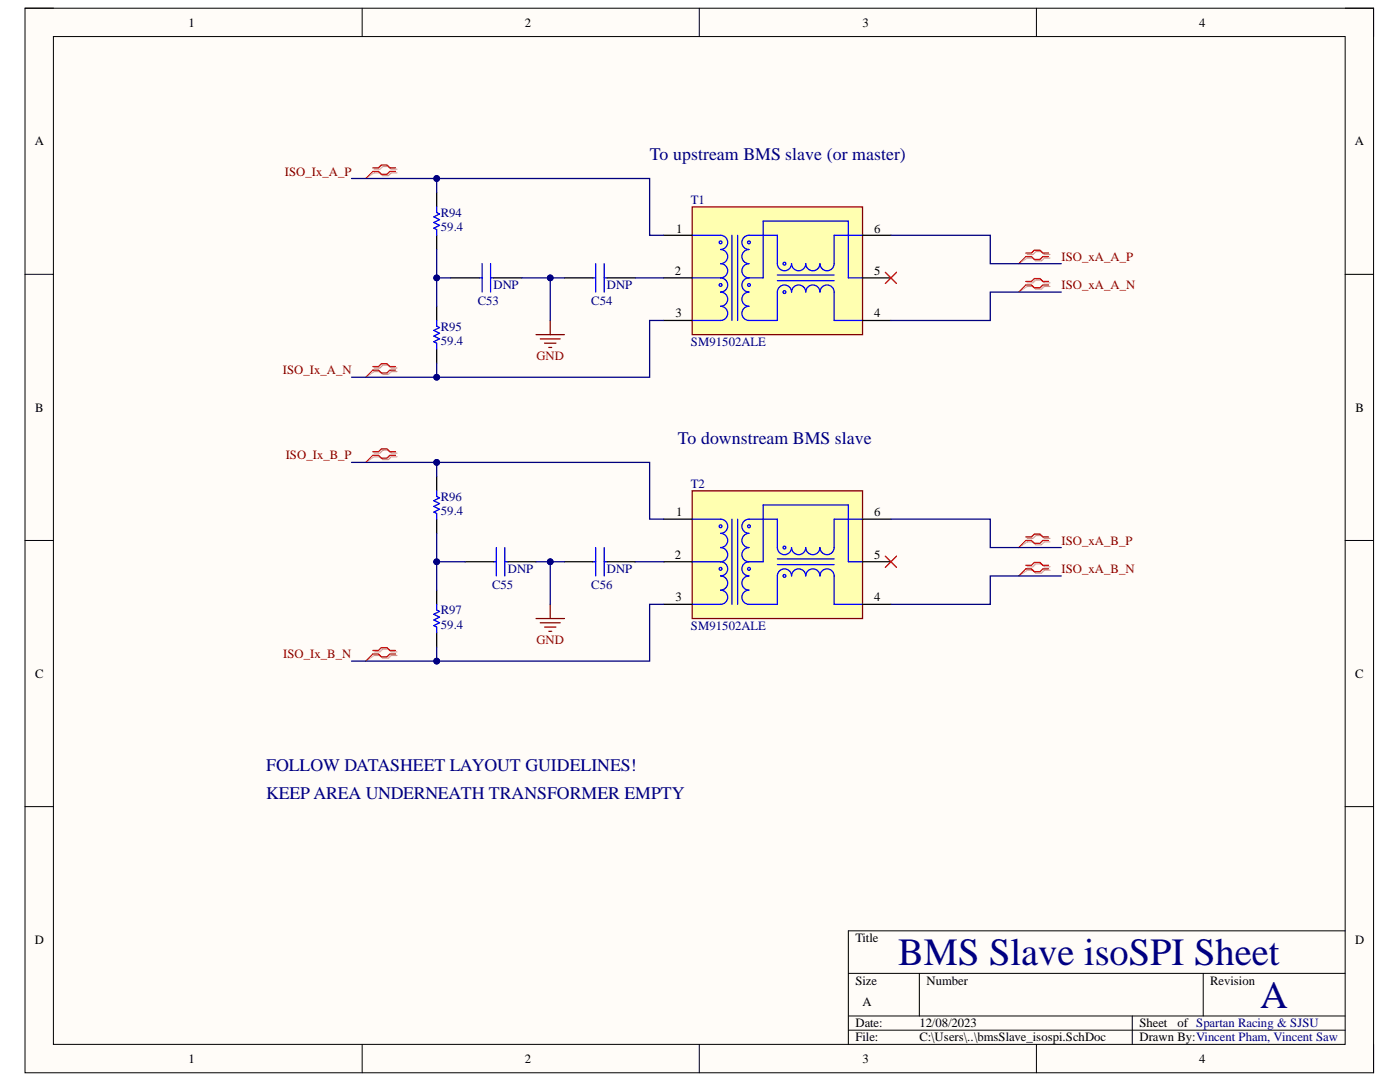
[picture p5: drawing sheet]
<svg xmlns="http://www.w3.org/2000/svg" width="279mm" height="216mm" viewBox="0 0 279 216" stroke-linecap="round" stroke-linejoin="round" font-family="sans-serif">
<path d="M5 1.6h269.1v212.5h-269.1z" fill-rule="evenodd" fill="#fffcf8"/>
<path d="M5 1.6h269.1v212.5h-269.1z" fill="none" stroke="#000" stroke-width=".2"/>
<path d="M10.7 7.3h257.8v201.1h-257.8z" fill-rule="evenodd" fill="#fffcf8"/>
<g fill="none" stroke="#000" stroke-width=".2">
<path d="M5 1.6h5.7M10.7 7.3h257.8v201.1h-257.8zM72.3 1.6v5.7M139.6 1.6v5.7M206.8 1.6v5.7M268.5 1.6h5.6v5.7M5 54.7h5.7M268.5 54.7h5.6M5 107.8h5.7M268.5 107.8h5.6M5 161h5.7M268.5 161h5.6"/>
<path d="M169.3 194.2h99.2M183.5 194.2v8.5M240.1 194.2v8.5M268.5 185.7h-99.2v22.7M72.3 208.4v5.7M139.6 208.4v5.7M169.3 202.7h99.2M169.3 205.6h99.2M206.8 208.4v5.7M226 202.7v5.7M274.1 208.4v5.7"/>
</g>
<path d="M176.7 54.3l2.2 2.3M178.9 54.3l-2.2 2.3" fill="none" stroke="#f00" stroke-width=".2"/>
<path d="M107 66.8h5.6M107.8 67.6h4M108.7 68.5h2.2M109.5 69.3h.6M109.8 63.9v2.9" fill="none" stroke="#800000" stroke-width=".25"/>
<path d="M138.1 41.3h34v25.5h-34z" fill-rule="evenodd" fill="#ffffb0"/>
<path d="M138.1 41.3h34v25.5h-34zM107 123.4h5.6M107.8 124.3h4M108.7 125.1h2.2M109.5 126h.6M109.8 120.6v2.8" fill="none" stroke="#800000" stroke-width=".25"/>
<g fill="none" stroke="#00f" stroke-width=".25">
<path d="M138.1 47h5.7a1.42 1.42 0 0 1 1.4 1.4 1.42 1.42 0 0 1-1.4 1.4 1.41 1.41 0 0 1 1.4 1.4 1.41 1.41 0 0 1-1.4 1.4 1.42 1.42 0 0 1 1.4 1.4 1.42 1.42 0 0 1-1.4 1.4M138.1 55.4h5.7M143.8 55.4a1.42 1.42 0 0 1 1.4 1.5 1.42 1.42 0 0 1-1.4 1.4 1.42 1.42 0 0 1 1.4 1.4 1.42 1.42 0 0 1-1.4 1.4 1.42 1.42 0 0 1 1.4 1.4 1.42 1.42 0 0 1-1.4 1.4h-5.7M146.1 47v16.9M147.2 47v16.9M149.5 55.4a1.42 1.42 0 0 0-1.4 1.5 1.42 1.42 0 0 0 1.4 1.4 1.42 1.42 0 0 0-1.4 1.4 1.42 1.42 0 0 0 1.4 1.4 1.42 1.42 0 0 0-1.4 1.4 1.42 1.42 0 0 0 1.4 1.4h5.6v-5.6a1.42 1.42 0 0 1 1.5-1.4 1.42 1.42 0 0 1 1.4 1.4 1.42 1.42 0 0 1 1.4-1.4 1.42 1.42 0 0 1 1.4 1.4 1.42 1.42 0 0 1 1.4-1.4 1.42 1.42 0 0 1 1.4 1.4 1.41 1.41 0 0 1 1.5-1.4 1.41 1.41 0 0 1 1.4 1.4v5.6h5.6M149.5 55.4h2.8v-11.3h17v11.3h2.8M155.1 54.9h11.4M155.1 56h11.4M172.1 47h-5.6v5.6a1.41 1.41 0 0 1-1.4 1.4 1.41 1.41 0 0 1-1.5-1.4 1.42 1.42 0 0 1-1.4 1.4 1.42 1.42 0 0 1-1.4-1.4 1.42 1.42 0 0 1-1.4 1.4 1.42 1.42 0 0 1-1.4-1.4 1.42 1.42 0 0 1-1.4 1.4 1.42 1.42 0 0 1-1.5-1.4v-5.6h-5.6a1.42 1.42 0 0 0-1.4 1.4 1.42 1.42 0 0 0 1.4 1.4 1.41 1.41 0 0 0-1.4 1.4 1.41 1.41 0 0 0 1.4 1.4 1.42 1.42 0 0 0-1.4 1.4 1.42 1.42 0 0 0 1.4 1.4"/>
<circle cx="143.8" cy="48.4" r=".28"/>
<circle cx="143.8" cy="56.9" r=".28"/>
<circle cx="149.5" cy="48.4" r=".28"/>
<circle cx="149.5" cy="56.9" r=".28"/>
<circle cx="156.6" cy="52.6" r=".28"/>
<circle cx="156.6" cy="58.3" r=".29"/>
</g>
<path d="M132.5 47h5.6M132.5 55.4h5.6M172.1 47h5.7M172.1 55.4h5.7M132.5 63.9h5.6M172.1 63.9h5.7" fill="none" stroke="#000" stroke-width=".25"/>
<path d="M176.7 54.3l2.2 2.3M178.9 54.3l-2.2 2.3M176.7 111l2.2 2.2M178.9 111l-2.2 2.2" fill="none" stroke="#f00" stroke-width=".2"/>
<path d="M138.1 97.9h34v25.5h-34z" fill-rule="evenodd" fill="#ffffb0"/>
<path d="M138.1 97.9h34v25.5h-34z" fill="none" stroke="#800000" stroke-width=".25"/>
<g fill="none" stroke="#00f" stroke-width=".25">
<path d="M87.1 41.3v1.1l.6 .3-1.1 .6 1.1 .5-1.1 .6 1.1 .6-1.1 .5 .5 .3v1.2M95.6 55.4h.6M96.2 52.6v5.7M97.9 52.6v5.7M97.9 55.4h.6M118.3 55.4h.6M118.9 52.6v5.7M120.6 55.4h.5M120.6 52.6v5.7M87.1 63.9v1.2l.6 .3-1.1 .5 1.1 .6-1.1 .6 1.1 .5-1.1 .6 .5 .3v1.1M87.1 97.9v1.2l.6 .2-1.1 .6 1.1 .6-1.1 .5 1.1 .6-1.1 .6 .5 .3v1.1M98.5 112.1h.5"/>
<path d="M99 109.3v5.6M100.7 112.1h.6M100.7 109.3v5.6M118.3 112.1h.6M118.9 109.3v5.6M120.6 112.1h.5M120.6 109.3v5.6M138.1 103.6h5.7a1.42 1.42 0 0 1 1.4 1.4 1.42 1.42 0 0 1-1.4 1.4 1.42 1.42 0 0 1 1.4 1.4 1.42 1.42 0 0 1-1.4 1.5 1.42 1.42 0 0 1 1.4 1.4 1.42 1.42 0 0 1-1.4 1.4M138.1 112.1h5.7M143.8 112.1a1.41 1.41 0 0 1 1.4 1.4 1.41 1.41 0 0 1-1.4 1.4 1.42 1.42 0 0 1 1.4 1.4 1.42 1.42 0 0 1-1.4 1.5 1.42 1.42 0 0 1 1.4 1.4 1.42 1.42 0 0 1-1.4 1.4h-5.7M146.1 103.6v17M147.2 103.6v17"/>
<path d="M149.5 112.1a1.41 1.41 0 0 0-1.4 1.4 1.41 1.41 0 0 0 1.4 1.4 1.42 1.42 0 0 0-1.4 1.4 1.42 1.42 0 0 0 1.4 1.5 1.42 1.42 0 0 0-1.4 1.4 1.42 1.42 0 0 0 1.4 1.4h5.6v-5.7a1.42 1.42 0 0 1 1.5-1.4 1.42 1.42 0 0 1 1.4 1.4 1.42 1.42 0 0 1 1.4-1.4 1.42 1.42 0 0 1 1.4 1.4 1.42 1.42 0 0 1 1.4-1.4 1.42 1.42 0 0 1 1.4 1.4 1.41 1.41 0 0 1 1.5-1.4 1.41 1.41 0 0 1 1.4 1.4v5.7h5.6M149.5 112.1h2.8v-11.3h17v11.3h2.8M155.1 111.5h11.4M155.1 112.7h11.4M172.1 103.6h-5.6v5.7a1.41 1.41 0 0 1-1.4 1.4 1.41 1.41 0 0 1-1.5-1.4 1.42 1.42 0 0 1-1.4 1.4 1.42 1.42 0 0 1-1.4-1.4 1.42 1.42 0 0 1-1.4 1.4 1.42 1.42 0 0 1-1.4-1.4 1.42 1.42 0 0 1-1.4 1.4 1.42 1.42 0 0 1-1.5-1.4v-5.7h-5.6a1.42 1.42 0 0 0-1.4 1.4 1.42 1.42 0 0 0 1.4 1.4 1.42 1.42 0 0 0-1.4 1.4 1.42 1.42 0 0 0 1.4 1.5 1.42 1.42 0 0 0-1.4 1.4 1.42 1.42 0 0 0 1.4 1.4M87.1 120.6v1.1l.6 .3-1.1 .6 1.1 .5-1.1 .6 1.1 .6-1.1 .5 .5 .3v1.2"/>
<circle cx="143.8" cy="113.5" r=".28"/>
<circle cx="143.8" cy="105" r=".28"/>
<circle cx="149.5" cy="113.5" r=".28"/>
<circle cx="149.5" cy="105" r=".28"/>
<circle cx="156.6" cy="109.3" r=".28"/>
<circle cx="156.6" cy="114.9" r=".28"/>
</g>
<g fill="none" stroke="#000" stroke-width=".25">
<path d="M87.1 38.5v2.8M87.1 47v2.8M90 55.4h5.6M98.5 55.4h5.6M112.6 55.4h5.7M121.1 55.4h5.7M87.1 61.1v2.8M87.1 69.6v2.8M87.1 95.1v2.8M87.1 103.6v2.8M87.1 117.8v2.8M92.8 112.1h5.7"/>
<path d="M101.3 112.1h5.7M112.6 112.1h5.7M121.1 112.1h5.7M132.5 103.6h5.6M132.5 112.1h5.6M172.1 103.6h5.7M172.1 112.1h5.7M87.1 126.3v2.8M132.5 120.6h5.6M172.1 120.6h5.7"/>
</g>
<path d="M74.4 34.2l-1.4 1.4M204.7 56.9l-1.4 1.4M204.7 51.2l-1.4 1.4M74.4 73.9l-1.4 1.4M74.4 90.8l-1.4 1.5M176.7 111l2.2 2.2M178.9 111l-2.2 2.2M204.7 107.8l-1.4 1.5M204.7 113.5l-1.4 1.4M74.4 130.5l-1.4 1.4" fill="none" stroke="#f00" stroke-width=".2"/>
<g fill="none" stroke="#d0a19e" stroke-width=".25">
<path d="M74.7 33.8h1.1l.6-.6h1.1l.6 .6h1.1M74.7 34.5h1.1l.6 .6h1.1l.6-.6h1.1M205 56.4h1.1l.6-.5h1.1l.6 .5h1.1M205 57.2h1.1l.6 .5h1.1l.6-.5h1.1M205 50.8h1.1l.6-.6h1.1l.6 .6h1.1M205 51.5h1.1l.6 .5h1.1l.6-.5h1.1M74.7 73.4h1.1l.6-.5h1.1l.6 .5h1.1M74.7 74.1h1.1l.6 .6h1.1l.6-.6h1.1M74.7 90.4h1.1l.6-.5h1.1l.6 .5h1.1M74.7 91.1h1.1l.6 .6h1.1l.6-.6h1.1M205 107.4h1.1l.6-.5h1.1l.6 .5h1.1M205 108.1h1.1l.6 .6h1.1l.6-.6h1.1"/>
<path d="M205 113.1h1.1l.6-.6h1.1l.6 .6h1.1M205 113.8h1.1l.6 .6h1.1l.6-.6h1.1M74.7 130.1h1.1l.6-.6h1.1l.6 .6h1.1M74.7 130.8h1.1l.6 .6h1.1l.6-.6h1.1"/>
</g>
<path d="M74.7 34.5l-1.7 1.1M205 57.2l-1.7 1.1M205 51.5l-1.7 1.1M74.7 74.1l-1.7 1.2M74.7 91.1l-1.7 1.2M205 108.1l-1.7 1.2M205 113.8l-1.7 1.1M74.7 130.8l-1.7 1.1" fill="none" stroke="#d0a19e" stroke-width=".2"/>
<g fill="none" stroke="#f00" stroke-width=".25">
<path d="M74.4 33.5h1.1l.6-.6h1.1l.6 .6h1.1M74.4 34.2h1.1l.6 .6h1.1l.6-.6h1.1M204.7 56.2h1.1l.6-.6h1.1l.6 .6h1.2M204.7 56.9h1.1l.6 .5h1.1l.6-.5h1.2M204.7 50.5h1.1l.6-.6h1.1l.6 .6h1.2M204.7 51.2h1.1l.6 .6h1.1l.6-.6h1.2M74.4 73.1h1.1l.6-.5h1.1l.6 .5h1.1M74.4 73.9h1.1l.6 .5h1.1l.6-.5h1.1M74.4 90.1h1.1l.6-.5h1.1l.6 .5h1.1M74.4 90.8h1.1l.6 .6h1.1l.6-.6h1.1M204.7 107.1h1.1l.6-.5h1.1l.6 .5h1.2M204.7 107.8h1.1l.6 .6h1.1l.6-.6h1.2"/>
<path d="M204.7 112.8h1.1l.6-.6h1.1l.6 .6h1.2M204.7 113.5h1.1l.6 .6h1.1l.6-.6h1.2M74.4 129.8h1.1l.6-.6h1.1l.6 .6h1.1M74.4 130.5h1.1l.6 .6h1.1l.6-.6h1.1"/>
</g>
<path d="M132.5 63.9h-2.9v11.4h-42.5v-2.9" fill="none" stroke="#000080" stroke-width=".25"/>
<circle cx="87.1" cy="75.3" r=".57" fill="#000080"/>
<circle cx="87.1" cy="75.3" r=".57" fill="none" stroke="#000080" stroke-width=".2"/>
<path d="M87.1 38.5v-2.9h42.5v11.4h2.9" fill="none" stroke="#000080" stroke-width=".25"/>
<circle cx="87.1" cy="35.6" r=".57" fill="#000080"/>
<circle cx="87.1" cy="35.6" r=".57" fill="none" stroke="#000080" stroke-width=".2"/>
<path d="M87.1 55.4h2.9" fill="none" stroke="#000080" stroke-width=".25"/>
<circle cx="87.1" cy="55.4" r=".57" fill="#000080"/>
<circle cx="87.1" cy="55.4" r=".57" fill="none" stroke="#000080" stroke-width=".2"/>
<path d="M70.1 35.6h17" fill="none" stroke="#000080" stroke-width=".25"/>
<circle cx="87.1" cy="35.6" r=".57" fill="#000080"/>
<circle cx="87.1" cy="35.6" r=".57" fill="none" stroke="#000080" stroke-width=".2"/>
<path d="M70.1 75.3h17" fill="none" stroke="#000080" stroke-width=".25"/>
<circle cx="87.1" cy="75.3" r=".57" fill="#000080"/>
<circle cx="87.1" cy="75.3" r=".57" fill="none" stroke="#000080" stroke-width=".2"/>
<path d="M132.5 120.6h-2.9v11.3h-42.5v-2.8" fill="none" stroke="#000080" stroke-width=".25"/>
<circle cx="87.1" cy="131.9" r=".57" fill="#000080"/>
<circle cx="87.1" cy="131.9" r=".57" fill="none" stroke="#000080" stroke-width=".2"/>
<path d="M87.1 95.1v-2.8h42.5v11.3h2.9" fill="none" stroke="#000080" stroke-width=".25"/>
<circle cx="87.1" cy="92.3" r=".57" fill="#000080"/>
<circle cx="87.1" cy="92.3" r=".57" fill="none" stroke="#000080" stroke-width=".2"/>
<path d="M70.1 92.3h17" fill="none" stroke="#000080" stroke-width=".25"/>
<circle cx="87.1" cy="92.3" r=".57" fill="#000080"/>
<circle cx="87.1" cy="92.3" r=".57" fill="none" stroke="#000080" stroke-width=".2"/>
<path d="M70.1 131.9h17" fill="none" stroke="#000080" stroke-width=".25"/>
<circle cx="87.1" cy="131.9" r=".57" fill="#000080"/>
<circle cx="87.1" cy="131.9" r=".57" fill="none" stroke="#000080" stroke-width=".2"/>
<path d="M177.8 47h19.8v5.6h14.2M211.8 58.3h-14.2v5.6h-19.8M87.1 106.4v11.4M177.8 103.6h19.8v5.7h14.2M211.8 114.9h-14.2v5.7h-19.8" fill="none" stroke="#000080" stroke-width=".25"/>
<circle cx="87.1" cy="112.1" r=".57" fill="#000080"/>
<circle cx="87.1" cy="112.1" r=".57" fill="none" stroke="#000080" stroke-width=".2"/>
<path d="M87.1 49.8v11.3" fill="none" stroke="#000080" stroke-width=".25"/>
<circle cx="87.1" cy="55.4" r=".57" fill="#000080"/>
<circle cx="87.1" cy="55.4" r=".57" fill="none" stroke="#000080" stroke-width=".2"/>
<path d="M104.1 55.4h5.7v8.5" fill="none" stroke="#000080" stroke-width=".25"/>
<circle cx="109.8" cy="55.4" r=".57" fill="#000080"/>
<circle cx="109.8" cy="55.4" r=".57" fill="none" stroke="#000080" stroke-width=".2"/>
<path d="M109.8 55.4h2.8" fill="none" stroke="#000080" stroke-width=".25"/>
<circle cx="109.8" cy="55.4" r=".57" fill="#000080"/>
<circle cx="109.8" cy="55.4" r=".57" fill="none" stroke="#000080" stroke-width=".2"/>
<path d="M126.8 55.4h5.7M112.6 112.1h-2.8v8.5M126.8 112.1h5.7" fill="none" stroke="#000080" stroke-width=".25"/>
<circle cx="109.8" cy="112.1" r=".57" fill="#000080"/>
<circle cx="109.8" cy="112.1" r=".57" fill="none" stroke="#000080" stroke-width=".2"/>
<path d="M107 112.1h2.8" fill="none" stroke="#000080" stroke-width=".25"/>
<circle cx="109.8" cy="112.1" r=".57" fill="#000080"/>
<circle cx="109.8" cy="112.1" r=".57" fill="none" stroke="#000080" stroke-width=".2"/>
<path d="M87.1 112.1h5.7" fill="none" stroke="#000080" stroke-width=".25"/>
<circle cx="87.1" cy="112.1" r=".57" fill="#000080"/>
<circle cx="87.1" cy="112.1" r=".57" fill="none" stroke="#000080" stroke-width=".2"/>
<g font-size="7.7" fill="#000080">
<text x="179.3" y="192.6">BMS Slave isoSPI Sheet</text>
<text x="251.5" y="201">A</text>
</g>
<g font-size="3.6" fill="#000080">
<text x="129.7" y="32">To upstream BMS slave (or master)</text>
<text x="135.3" y="88.6">To downstream BMS slave</text>
<text x="53.1" y="153.8">FOLLOW DATASHEET LAYOUT GUIDELINES!</text>
<text x="53.1" y="159.4">KEEP AREA UNDERNEATH TRANSFORMER EMPTY</text>
</g>
<g font-size="2.5">
<text x="37.6" y="5.3">1</text>
<text x="104.7" y="5.3">2</text>
<text x="172.1" y="5.3">3</text>
<text x="239.3" y="5.3">4</text>
<text x="6.9" y="29">A</text>
<text x="270.4" y="29">A</text>
<text x="134.9" y="46.4">1</text>
<text x="174.4" y="46.4">6</text>
<text x="134.7" y="54.9">2</text>
<text x="174.4" y="54.9">5</text>
<text x="134.8" y="63.3">3</text>
<text x="174.4" y="63.3">4</text>
<text x="7" y="82.1">B</text>
<text x="270.5" y="82.1">B</text>
<text x="134.9" y="103">1</text>
<text x="174.4" y="103">6</text>
<text x="134.7" y="111.6">2</text>
<text x="174.4" y="111.6">5</text>
<text x="134.8" y="120">3</text>
<text x="174.4" y="120">4</text>
<text x="7" y="135.2">C</text>
<text x="270.4" y="135.2">C</text>
<text x="6.9" y="188.3">D</text>
<text x="170.7" y="188">Title</text>
<text x="270.4" y="188.3">D</text>
<text x="170.7" y="196.5">Size</text>
<text x="184.9" y="196.5">Number</text>
<text x="241.5" y="196.5">Revision</text>
<text x="172.1" y="200.8">A</text>
<text x="170.7" y="205">Date:</text>
<text x="170.7" y="207.8">File:</text>
<text x="183.5" y="205">12/08/2023</text>
<text x="183.5" y="207.8">C:\Users\..\bmsSlave_isospi.SchDoc</text>
<text x="227.4" y="205">Sheet</text>
<text x="227.4" y="207.8">Drawn By:Vincent Pham, Vincent Saw</text>
<text x="235" y="205">of Spartan Racing &amp; SJSU</text>
<text x="37.6" y="212.1">1</text>
<text x="104.7" y="212.1">2</text>
<text x="172.1" y="212.1">3</text>
<text x="239.3" y="212.1">4</text>
</g>
<g font-size="2.5" fill="#800000">
<text x="56.8" y="35.1">ISO_Ix_A_P</text>
<text x="211.8" y="52">ISO_xA_A_P</text>
<text x="211.8" y="57.7">ISO_xA_A_N</text>
<text x="107.1" y="71.9">GND</text>
<text x="56.4" y="74.7">ISO_Ix_A_N</text>
<text x="57" y="91.7">ISO_Ix_B_P</text>
<text x="211.8" y="108.7">ISO_xA_B_P</text>
<text x="211.8" y="114.3">ISO_xA_B_N</text>
<text x="56.5" y="131.3">ISO_Ix_B_N</text>
<text x="107.1" y="128.6">GND</text>
</g>
<g font-size="2.5" fill="#000080">
<text x="137.9" y="40.8">T1</text>
<text x="88" y="46.1">59.4</text>
<text x="88" y="43.3">R94</text>
<text x="98.5" y="57.7">DNP</text>
<text x="121.1" y="57.7">DNP</text>
<text x="88" y="66">R95</text>
<text x="95.3" y="60.8">C53</text>
<text x="118" y="60.8">C54</text>
<text x="88" y="68.8">59.4</text>
<text x="137.9" y="69">SM91502ALE</text>
<text x="88" y="99.9">R96</text>
<text x="137.9" y="97.3">T2</text>
<text x="88" y="102.8">59.4</text>
<text x="98.2" y="117.5">C55</text>
<text x="101.3" y="114.3">DNP</text>
<text x="118" y="117.5">C56</text>
<text x="121.1" y="114.3">DNP</text>
<text x="88" y="125.4">59.4</text>
<text x="88" y="122.5">R97</text>
<text x="137.9" y="125.7">SM91502ALE</text>
</g>
</svg>
